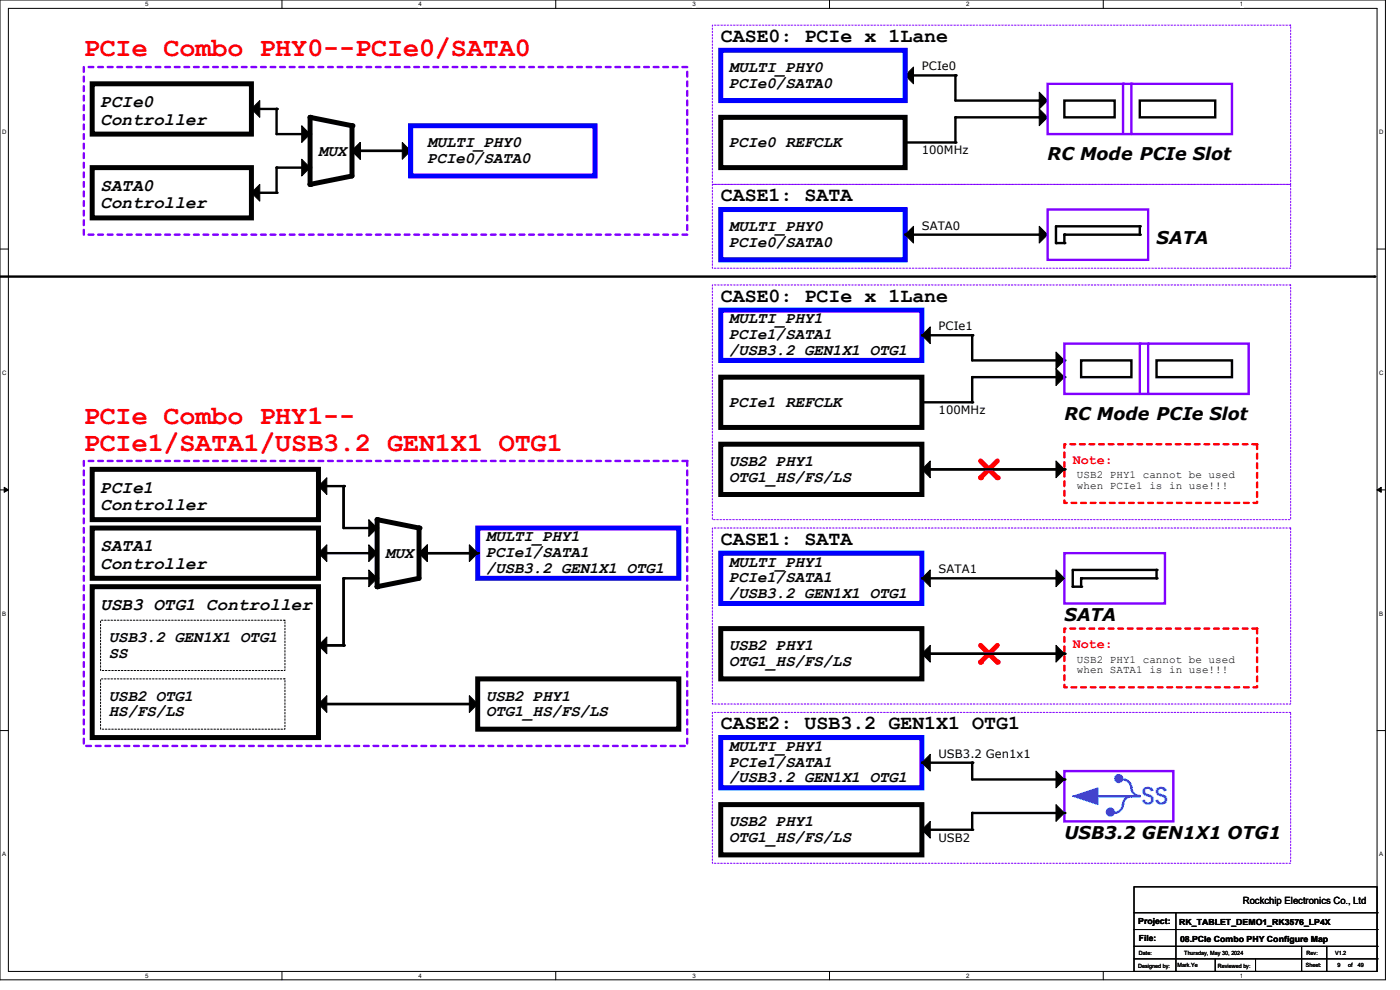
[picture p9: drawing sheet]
<svg xmlns="http://www.w3.org/2000/svg" width="297mm" height="210mm" viewBox="0 0 297 210" stroke-linecap="round" stroke-linejoin="round" font-family="sans-serif">
<path d="M0 0h293.9v207.9h-293.9zM1.8 1.8h290.3v204.3h-290.3z" fill="none" stroke="#000" stroke-width=".21"/>
<g fill="#fff">
<path d="M30.8 .2h.7v1.4h-.7z"/>
<path d="M30.8 206.2h.7v1.4h-.7z"/>
</g>
<path d="M59.8 0v1.8M59.8 206.1v1.8" fill="none" stroke="#000" stroke-width=".21"/>
<g fill="#fff">
<path d="M88.8 .2h.7v1.4h-.7z"/>
<path d="M88.8 206.2h.7v1.4h-.7z"/>
</g>
<path d="M117.9 0v1.8M117.9 206.1v1.8" fill="none" stroke="#000" stroke-width=".21"/>
<g fill="#fff">
<path d="M146.9 .2h.7v1.4h-.7z"/>
<path d="M146.9 206.2h.7v1.4h-.7z"/>
</g>
<path d="M176 0v1.8M176 206.1v1.8" fill="none" stroke="#000" stroke-width=".21"/>
<g fill="#fff">
<path d="M205 .2h.7v1.4h-.7z"/>
<path d="M205 206.2h.7v1.4h-.7z"/>
</g>
<path d="M234.1 0v1.8M234.1 206.1v1.8" fill="none" stroke="#000" stroke-width=".21"/>
<g fill="#fff">
<path d="M263.1 .2h.6v1.4h-.6z"/>
<path d="M263.1 206.2h.6v1.4h-.6z"/>
<path d="M.5 27.3h.9v1.4h-.9z"/>
<path d="M292.6 27.3h.9v1.4h-.9z"/>
<path d="M.5 78.4h.9v1.4h-.9z"/>
<path d="M292.6 78.4h.9v1.4h-.9z"/>
</g>
<path d="M0 52.8h1.8M292.1 52.8h1.8" fill="none" stroke="#000" stroke-width=".21"/>
<g fill="#fff">
<path d="M.5 129.5h.8v1.4h-.8z"/>
<path d="M292.6 129.5h.8v1.4h-.8z"/>
</g>
<path d="M0 103.9h1.8M292.1 103.9h1.8" fill="none" stroke="#000" stroke-width=".21"/>
<path d="M.9 103.4l.9 .5-.9 .5zM292.1 103.9l.9-.5v1z" fill="#000" stroke="#000" stroke-width=".21"/>
<g fill="#fff">
<path d="M.5 180.5h.8v1.4h-.8z"/>
<path d="M292.6 180.5h.8v1.4h-.8z"/>
</g>
<path d="M0 155h1.8M292.1 155h1.8" fill="none" stroke="#000" stroke-width=".21"/>
<path d="M17.8 14.2h128v35.6h-128zM17.8 97.8h128v60.4h-128z" fill="none" stroke="#8000ff" stroke-width=".51" stroke-dasharray="1 1"/>
<path d="M151.1 5.3h122.7v33.8h-122.7zM151.1 39.1h122.7v17.8h-122.7zM151.1 60.5h122.7v49.7h-122.7zM151.1 112h122.7v37.4h-122.7zM151.1 151.1h122.7v32h-122.7z" fill="none" stroke="#8000ff" stroke-width=".21" stroke-dasharray=".3 .3"/>
<path d="M225.8 94.2h40.9v12.5h-40.9zM225.8 133.3h40.9v12.5h-40.9z" fill="none" stroke="#f00" stroke-width=".51" stroke-dasharray="1 1"/>
<path d="M65.8 24.9v14.2l8.9-1.8v-10.6" fill="none" stroke="#000" stroke-width="1.1"/>
<g fill="#000">
<circle cx="65.8" cy="39.1" r=".53"/>
<circle cx="74.7" cy="26.7" r=".53"/>
</g>
<path d="M193.8 14.2v3.6l-1.8-1.8z" fill-rule="evenodd" fill="#000" stroke="#000" stroke-width=".21"/>
<path d="M238.3 17.8v10.6" fill="none" stroke="#8000ff" stroke-width=".51"/>
<circle cx="238.3" cy="17.8" r=".25" fill="#8000ff"/>
<path d="M240 17.8v10.6" fill="none" stroke="#8000ff" stroke-width=".51"/>
<circle cx="240" cy="17.8" r=".25" fill="#8000ff"/>
<path d="M192 16h10.7v5.3h17.8M53.3 23.1h5.4v5.3h7.1M65.8 35.6h-7.1v5.3h-5.4M74.7 32h12.4M220.5 24.9h-17.8v5.3h-10.7M0 58.7h291.6M192 49.8h28.5M224 48h17.8v1.8h-16v1.8h-1.8z" fill="none" stroke="#000" stroke-width=".51"/>
<g fill="#000">
<circle cx="202.7" cy="16" r=".25"/>
<circle cx="58.7" cy="23.1" r=".25"/>
<circle cx="58.7" cy="35.6" r=".25"/>
<circle cx="65.8" cy="28.4" r=".25"/>
<circle cx="65.8" cy="24.9" r=".53"/>
<circle cx="65.8" cy="35.6" r=".25"/>
<circle cx="87.1" cy="32" r=".25"/>
<circle cx="202.7" cy="30.2" r=".25"/>
<circle cx="202.7" cy="24.9" r=".25"/>
<circle cx="220.5" cy="21.3" r=".25"/>
<circle cx="220.5" cy="24.9" r=".25"/>
<circle cx="58.7" cy="40.9" r=".25"/>
<circle cx="220.5" cy="49.8" r=".25"/>
<circle cx="224" cy="51.6" r=".25"/>
<circle cx="225.8" cy="49.8" r=".25"/>
<circle cx="225.8" cy="51.6" r=".25"/>
<circle cx="241.8" cy="48" r=".25"/>
<circle cx="241.8" cy="49.8" r=".25"/>
<circle cx="291.6" cy="58.7" r=".25"/>
</g>
<g fill="#000" stroke="#000" stroke-width=".21">
<path d="M53.3 23.1l1.8-1.8v3.6z" fill-rule="evenodd"/>
<path d="M64 26.7l1.8 1.7-1.8 1.8z" fill-rule="evenodd"/>
<path d="M64 33.8l1.8 1.8-1.8 1.7z" fill-rule="evenodd"/>
<path d="M76.5 30.2v3.6l-1.8-1.8z" fill-rule="evenodd"/>
<path d="M76.5 30.2v3.6l-1.8-1.8z" fill-rule="evenodd"/>
<path d="M76.5 30.2v3.6l-1.8-1.8z" fill-rule="evenodd"/>
<path d="M85.3 30.2l1.8 1.8-1.8 1.8z" fill-rule="evenodd"/>
<path d="M220.5 19.6l1.7 1.7-1.7 1.8z" fill-rule="evenodd"/>
<path d="M220.5 23.1l1.7 1.8-1.7 1.8z" fill-rule="evenodd"/>
<path d="M53.3 40.9l1.8-1.8v3.6z" fill-rule="evenodd"/>
<path d="M193.8 48v3.6l-1.8-1.8z" fill-rule="evenodd"/>
<path d="M220.5 48l1.7 1.8-1.7 1.8z" fill-rule="evenodd"/>
<path d="M197.4 69.3v3.6l-1.8-1.8z" fill-rule="evenodd"/>
</g>
<path d="M152.9 10.7h39.1v10.6h-39.1zM87.1 26.7h39.1v10.6h-39.1zM152.9 44.4h39.1v10.7h-39.1zM152.9 65.8h42.7v10.7h-42.7zM101.3 112h42.7v10.7h-42.7zM152.9 117.3h42.7v10.7h-42.7zM152.9 156.5h42.7v10.6h-42.7z" fill="none" stroke="#00f" stroke-width="1.1"/>
<path d="M19.6 17.8h33.7v10.6h-33.7zM19.6 35.6h33.7v10.6h-33.7zM65.8 24.9l8.9 1.8M152.9 24.9h39.1v10.7h-39.1zM19.6 99.6h48v10.6h-48zM152.9 80h42.7v10.7h-42.7zM152.9 94.2h42.7v10.7h-42.7zM19.6 112h48v10.7h-48zM19.6 124.5h48v32h-48zM152.9 133.3h42.7v10.7h-42.7zM101.3 144h42.7v10.7h-42.7zM152.9 170.7h42.7v10.7h-42.7z" fill="none" stroke="#000" stroke-width="1.1"/>
<path d="M21.3 131.6h39.2v10.6h-39.2zM21.3 144h39.2v10.7h-39.2z" fill="none" stroke="#000" stroke-width=".21" stroke-dasharray=".3 .3"/>
<path d="M241.8 72.9v10.7" fill="none" stroke="#8000ff" stroke-width=".51"/>
<circle cx="241.8" cy="72.9" r=".25" fill="#8000ff"/>
<path d="M243.6 72.9v10.7" fill="none" stroke="#8000ff" stroke-width=".51"/>
<circle cx="243.6" cy="72.9" r=".25" fill="#8000ff"/>
<path d="M195.6 71.1h10.6v5.4h19.6M195.6 99.6h30.2M225.8 80h-19.6v5.3h-10.6M72.9 103.1v8.9" fill="none" stroke="#000" stroke-width=".51"/>
<g fill="#000">
<circle cx="206.2" cy="71.1" r=".25"/>
<circle cx="225.8" cy="76.5" r=".25"/>
<circle cx="206.2" cy="85.3" r=".25"/>
<circle cx="206.2" cy="80" r=".25"/>
<circle cx="225.8" cy="99.6" r=".25"/>
<circle cx="225.8" cy="80" r=".25"/>
<circle cx="72.9" cy="103.1" r=".25"/>
</g>
<g fill="#000" stroke="#000" stroke-width=".21">
<path d="M224 74.7l1.8 1.8-1.8 1.7z" fill-rule="evenodd"/>
<path d="M197.4 97.8v3.5l-1.8-1.7z" fill-rule="evenodd"/>
<path d="M224 78.2l1.8 1.8-1.8 1.8z" fill-rule="evenodd"/>
</g>
<path d="M211.6 97.8l-3.6 3.5" fill="none" stroke="#f00" stroke-width="1.1"/>
<circle cx="208" cy="101.3" r=".53" fill="#f00"/>
<path d="M208 97.8l3.6 3.5" fill="none" stroke="#f00" stroke-width="1.1"/>
<circle cx="211.6" cy="101.3" r=".53" fill="#f00"/>
<g fill="#000" stroke="#000" stroke-width=".21">
<path d="M224 97.8l1.8 1.8-1.8 1.7z" fill-rule="evenodd"/>
<path d="M69.3 101.3v3.6l-1.7-1.8z" fill-rule="evenodd"/>
<path d="M69.3 115.6v3.5l-1.7-1.8z" fill-rule="evenodd"/>
<path d="M78.2 110.2l1.8 1.8-1.8 1.8z" fill-rule="evenodd"/>
<path d="M78.2 115.6l1.8 1.7-1.8 1.8z" fill-rule="evenodd"/>
<path d="M88.9 117.3l1.8-1.7v3.5z" fill-rule="evenodd"/>
<path d="M88.9 117.3l1.8-1.7v3.5z" fill-rule="evenodd"/>
<path d="M99.6 115.6l1.7 1.7-1.7 1.8z" fill-rule="evenodd"/>
<path d="M69.3 135.1v3.6l-1.7-1.8z" fill-rule="evenodd"/>
<path d="M78.2 120.9l1.8 1.8-1.8 1.8z" fill-rule="evenodd"/>
<path d="M197.4 120.9v3.6l-1.8-1.8z" fill-rule="evenodd"/>
<path d="M195.6 138.7l1.8-1.8v3.6z" fill-rule="evenodd"/>
<path d="M224 120.9l1.8 1.8-1.8 1.8z" fill-rule="evenodd"/>
</g>
<path d="M80 110.2l8.9 1.8v10.7l-8.9 1.8z" fill="none" stroke="#000" stroke-width="1.1"/>
<g fill="#000">
<circle cx="225.8" cy="99.6" r=".25"/>
<circle cx="72.9" cy="103.1" r=".25"/>
<circle cx="78.2" cy="117.3" r=".25"/>
<circle cx="80" cy="112" r=".25"/>
<circle cx="80" cy="110.2" r=".53"/>
<circle cx="88.9" cy="112" r=".53"/>
<circle cx="101.3" cy="117.3" r=".25"/>
<circle cx="72.9" cy="122.7" r=".25"/>
<circle cx="72.9" cy="136.9" r=".25"/>
<circle cx="80" cy="122.7" r=".25"/>
<circle cx="80" cy="124.5" r=".53"/>
<circle cx="224" cy="122.7" r=".25"/>
<circle cx="225.8" cy="138.7" r=".25"/>
<circle cx="227.6" cy="124.5" r=".25"/>
<circle cx="229.4" cy="124.5" r=".25"/>
<circle cx="229.4" cy="122.7" r=".25"/>
<circle cx="245.4" cy="120.9" r=".25"/>
<circle cx="245.4" cy="122.7" r=".25"/>
</g>
<path d="M195.6 99.6h30.2M67.6 103.1h5.3v8.9h7.1M69.3 117.3h8.9M88.9 117.3h12.4M80 122.7h-7.1v14.2h-5.3M195.6 122.7h28.4M195.6 138.7h30.2M227.6 120.9h17.8v1.8h-16v1.8h-1.8z" fill="none" stroke="#000" stroke-width=".51"/>
<path d="M222.2 17.8h39.2v10.6h-39.2zM222.2 44.4h21.4v10.7h-21.4zM225.8 72.9h39.1v10.7h-39.1zM225.8 117.3h21.3v10.7h-21.3zM225.8 163.6h23.1v10.6h-23.1z" fill="none" stroke="#8000ff" stroke-width=".51"/>
<path d="M211.6 136.9l-3.6 3.6" fill="none" stroke="#f00" stroke-width="1.1"/>
<circle cx="208" cy="140.5" r=".53" fill="#f00"/>
<path d="M208 136.9l3.6 3.6" fill="none" stroke="#f00" stroke-width="1.1"/>
<circle cx="211.6" cy="140.5" r=".53" fill="#f00"/>
<g fill="#000" stroke="#000" stroke-width=".21">
<path d="M224 136.9l1.8 1.8-1.8 1.8z" fill-rule="evenodd"/>
<path d="M67.6 149.4l1.7-1.8v3.5z" fill-rule="evenodd"/>
<path d="M99.6 147.6l1.7 1.8-1.7 1.7z" fill-rule="evenodd"/>
<path d="M197.4 160v3.6l-1.8-1.8z" fill-rule="evenodd"/>
<path d="M224 163.6l1.8 1.8-1.8 1.7z" fill-rule="evenodd"/>
</g>
<path d="M67.6 136.9h5.3M195.6 138.7h30.2M67.6 149.4h33.7M195.6 161.8h10.6" fill="none" stroke="#000" stroke-width=".51"/>
<g fill="#000">
<circle cx="72.9" cy="136.9" r=".25"/>
<circle cx="225.8" cy="138.7" r=".25"/>
<circle cx="101.3" cy="149.4" r=".25"/>
<circle cx="206.2" cy="161.8" r=".25"/>
</g>
<circle cx="237.3" cy="165.2" r=".87" fill="#0080ff" stroke="#0080ff" stroke-width=".21"/>
<path d="M232.9 168.9h8.9M238.3 165.4a1.76 1.76 0 0 1 1.7 1.7M240 167.1a1.76 1.76 0 0 0 1.8 1.8" fill="none" stroke="#0080ff" stroke-width=".51"/>
<circle cx="232.9" cy="168.9" r=".25" fill="#0080ff"/>
<g fill="#0080ff" stroke="#0080ff" stroke-width=".21">
<path d="M227.6 168.9l5.3-1.8v3.6l-5.3-1.8h1.8z" fill-rule="evenodd"/>
<circle cx="235.6" cy="172.3" r=".87"/>
</g>
<path d="M238.2 170.7a1.76 1.76 0 0 1-1.7 1.7M240 168.9a1.76 1.76 0 0 0-1.7 1.8" fill="none" stroke="#0080ff" stroke-width=".51"/>
<path d="M225.8 21.3h10.7v3.6h-10.7zM241.8 21.3h16v3.6h-16zM229.4 76.5h10.6v3.5h-10.6zM245.4 76.5h16v3.5h-16zM206.2 161.8v3.6h19.6M225.8 172.5h-19.6v3.5h-10.6" fill="none" stroke="#000" stroke-width=".51"/>
<g fill="#000">
<circle cx="206.2" cy="161.8" r=".25"/>
<circle cx="206.2" cy="176" r=".25"/>
<circle cx="206.2" cy="172.5" r=".25"/>
<circle cx="225.8" cy="172.5" r=".25"/>
<circle cx="225.8" cy="165.4" r=".25"/>
</g>
<g fill="#000" stroke="#000" stroke-width=".21">
<path d="M197.4 174.2v3.6l-1.8-1.8z" fill-rule="evenodd"/>
<path d="M224 170.7l1.8 1.8-1.8 1.7z" fill-rule="evenodd"/>
</g>
<g fill="none" stroke="#000" stroke-width=".21">
<path d="M240.6 188.1h51.5v18h-51.5zM240.6 193.6h51.5M240.6 197.2h51.5M249.5 193.6v12.5M292.1 193.6h.1M292.1 197.2h.1M240.6 200.7h51.5M240.6 203.4h51.5M249.5 206.1h.1M257.8 206.1h.1M257.8 203.4v2.7M266.4 206.1h.1"/>
<path d="M266.4 203.4v2.7M276.1 206.1h.1M276.1 200.7v5.4M281.5 206.1h.1M281.5 200.7v5.4M292.1 200.7h.1M292.1 203.4h.1"/>
</g>
<g font-size="5.7" fill="#f00">
<text x="17.8" y="11.8">PCIe Combo PHY0--PCIe0/SATA0</text>
<text x="17.8" y="90">PCIe Combo PHY1--</text>
<text x="17.8" y="95.7">PCIe1/SATA1/USB3.2 GEN1X1 OTG1</text>
</g>
<text font-size="5.1" fill="#0080ff" x="242.1" y="170.4">SS</text>
<g font-size="4.2">
<text x="152.9" y="8.9">CASE0: PCIe x 1Lane</text>
<text x="152.9" y="42.7">CASE1: SATA</text>
<text x="152.9" y="64">CASE0: PCIe x 1Lane</text>
<text x="152.9" y="115.6">CASE1: SATA</text>
<text x="152.9" y="154.7">CASE2: USB3.2 GEN1X1 OTG1</text>
</g>
<g font-size="3.7">
<text x="21.3" y="22.7">PCIe0</text>
<text x="21.3" y="26.4">Controller</text>
<text x="222.2" y="34">RC Mode PCIe Slot</text>
<text x="21.3" y="40.5">SATA0</text>
<text x="21.3" y="44.2">Controller</text>
<text x="245.4" y="51.7">SATA</text>
<text x="225.8" y="89.1">RC Mode PCIe Slot</text>
<text x="21.3" y="104.5">PCIe1</text>
<text x="21.3" y="108.2">Controller</text>
<text x="21.3" y="116.9">SATA1</text>
<text x="21.3" y="120.6">Controller</text>
<text x="21.3" y="129.4">USB3 OTG1 Controller</text>
<text x="225.8" y="131.7">SATA</text>
<text x="225.8" y="178">USB3.2 GEN1X1 OTG1</text>
</g>
<g font-size="3.3">
<text x="154.7" y="15.3">MULTI_PHY0</text>
<text x="154.7" y="18.6">PCIe0/SATA0</text>
<text x="67.6" y="33.1">MUX</text>
<text x="90.7" y="31.3">MULTI_PHY0</text>
<text x="90.7" y="34.6">PCIe0/SATA0</text>
<text x="154.7" y="31.3">PCIe0 REFCLK</text>
<text x="154.7" y="49.1">MULTI_PHY0</text>
<text x="154.7" y="52.4">PCIe0/SATA0</text>
<text x="154.7" y="68.6">MULTI_PHY1</text>
<text x="154.7" y="72">PCIe1/SATA1</text>
<text x="154.7" y="75.3">/USB3.2 GEN1X1 OTG1</text>
<text x="154.7" y="86.4">PCIe1 REFCLK</text>
<text x="154.7" y="98.8">USB2 PHY1</text>
<text x="154.7" y="102.2">OTG1_HS/FS/LS</text>
<text x="81.8" y="118.4">MUX</text>
<text x="103.1" y="114.9">MULTI_PHY1</text>
<text x="103.1" y="118.2">PCIe1/SATA1</text>
<text x="103.1" y="121.5">/USB3.2 GEN1X1 OTG1</text>
<text x="154.7" y="120.2">MULTI_PHY1</text>
<text x="154.7" y="123.5">PCIe1/SATA1</text>
<text x="154.7" y="126.9">/USB3.2 GEN1X1 OTG1</text>
<text x="23.1" y="136.2">USB3.2 GEN1X1 OTG1</text>
<text x="154.7" y="138">USB2 PHY1</text>
<text x="23.1" y="139.5">SS</text>
<text x="154.7" y="141.3">OTG1_HS/FS/LS</text>
<text x="23.1" y="148.6">USB2 OTG1</text>
<text x="103.1" y="148.6">USB2 PHY1</text>
<text x="23.1" y="152">HS/FS/LS</text>
<text x="103.1" y="152">OTG1_HS/FS/LS</text>
<text x="154.7" y="159.3">MULTI_PHY1</text>
<text x="154.7" y="162.6">PCIe1/SATA1</text>
<text x="154.7" y="166">/USB3.2 GEN1X1 OTG1</text>
<text x="154.7" y="175.3">USB2 PHY1</text>
<text x="154.7" y="178.6">OTG1_HS/FS/LS</text>
</g>
<g font-size="2.8" fill="#f00">
<text x="227.6" y="98.4">Note:</text>
<text x="227.6" y="137.5">Note:</text>
</g>
<g font-size="2.5">
<text x="195.6" y="14.9">PCIe0</text>
<text x="195.6" y="32.7">100MHz</text>
<text x="195.6" y="48.7">SATA0</text>
<text x="199.1" y="70.1">PCIe1</text>
<text x="199.1" y="87.8">100MHz</text>
<text x="199.1" y="121.6">SATA1</text>
<text x="199.1" y="160.7">USB3.2 Gen1x1</text>
<text x="199.1" y="178.5">USB2</text>
</g>
<g font-size="2.3">
<text x="228.5" y="101.4">USB2 PHY1 cannot be used</text>
<text x="228.5" y="103.7">when PCIe1 is in use!!!</text>
<text x="228.5" y="140.5">USB2 PHY1 cannot be used</text>
<text x="228.5" y="142.8">when SATA1 is in use!!!</text>
</g>
<text font-size="2.1" x="263.7" y="191.9">Rockchip Electronics Co., Ltd</text>
<g font-size="1.8">
<text x="241.5" y="196">Project:</text>
<text x="250.2" y="196.2">RK_TABLET_DEMO1_RK3576_LP4X</text>
<text x="241.6" y="199.6">File:</text>
<text x="250.4" y="199.7">08.PCIe Combo PHY Configure Map</text>
</g>
<g font-size="1.3">
<text x="30.8" y="1.3">5</text>
<text x="88.8" y="1.3">4</text>
<text x="146.9" y="1.3">3</text>
<text x="205" y="1.3">2</text>
<text x="263.1" y="1.3">1</text>
<text x=".5" y="28.4">D</text>
<text x="292.6" y="28.4">D</text>
<text x=".5" y="79.5">C</text>
<text x="292.6" y="79.5">C</text>
<text x=".5" y="130.6">B</text>
<text x="292.6" y="130.6">B</text>
<text x=".5" y="181.7">A</text>
<text x="292.6" y="181.7">A</text>
<text x="30.8" y="207.4">5</text>
<text x="88.8" y="207.4">4</text>
<text x="146.9" y="207.4">3</text>
<text x="205" y="207.4">2</text>
<text x="263.1" y="207.4">1</text>
</g>
<g font-size="1.2">
<text x="241.6" y="202.6">Date:</text>
<text x="251.2" y="202.6">Thursday, May 30, 2024</text>
<text x="277.2" y="202.6">Rev:</text>
<text x="283.2" y="202.6">V1.2</text>
<text x="241.5" y="205.3">Designed by:</text>
<text x="249.8" y="205.1">Mark.Ye</text>
<text x="258.4" y="205.3">Reviewed by:</text>
<text x="277" y="205.1">Sheet:</text>
<text x="283.8" y="205.1">9</text>
<text x="286" y="205.1">of</text>
<text x="288" y="205.1">49</text>
</g>
</svg>
